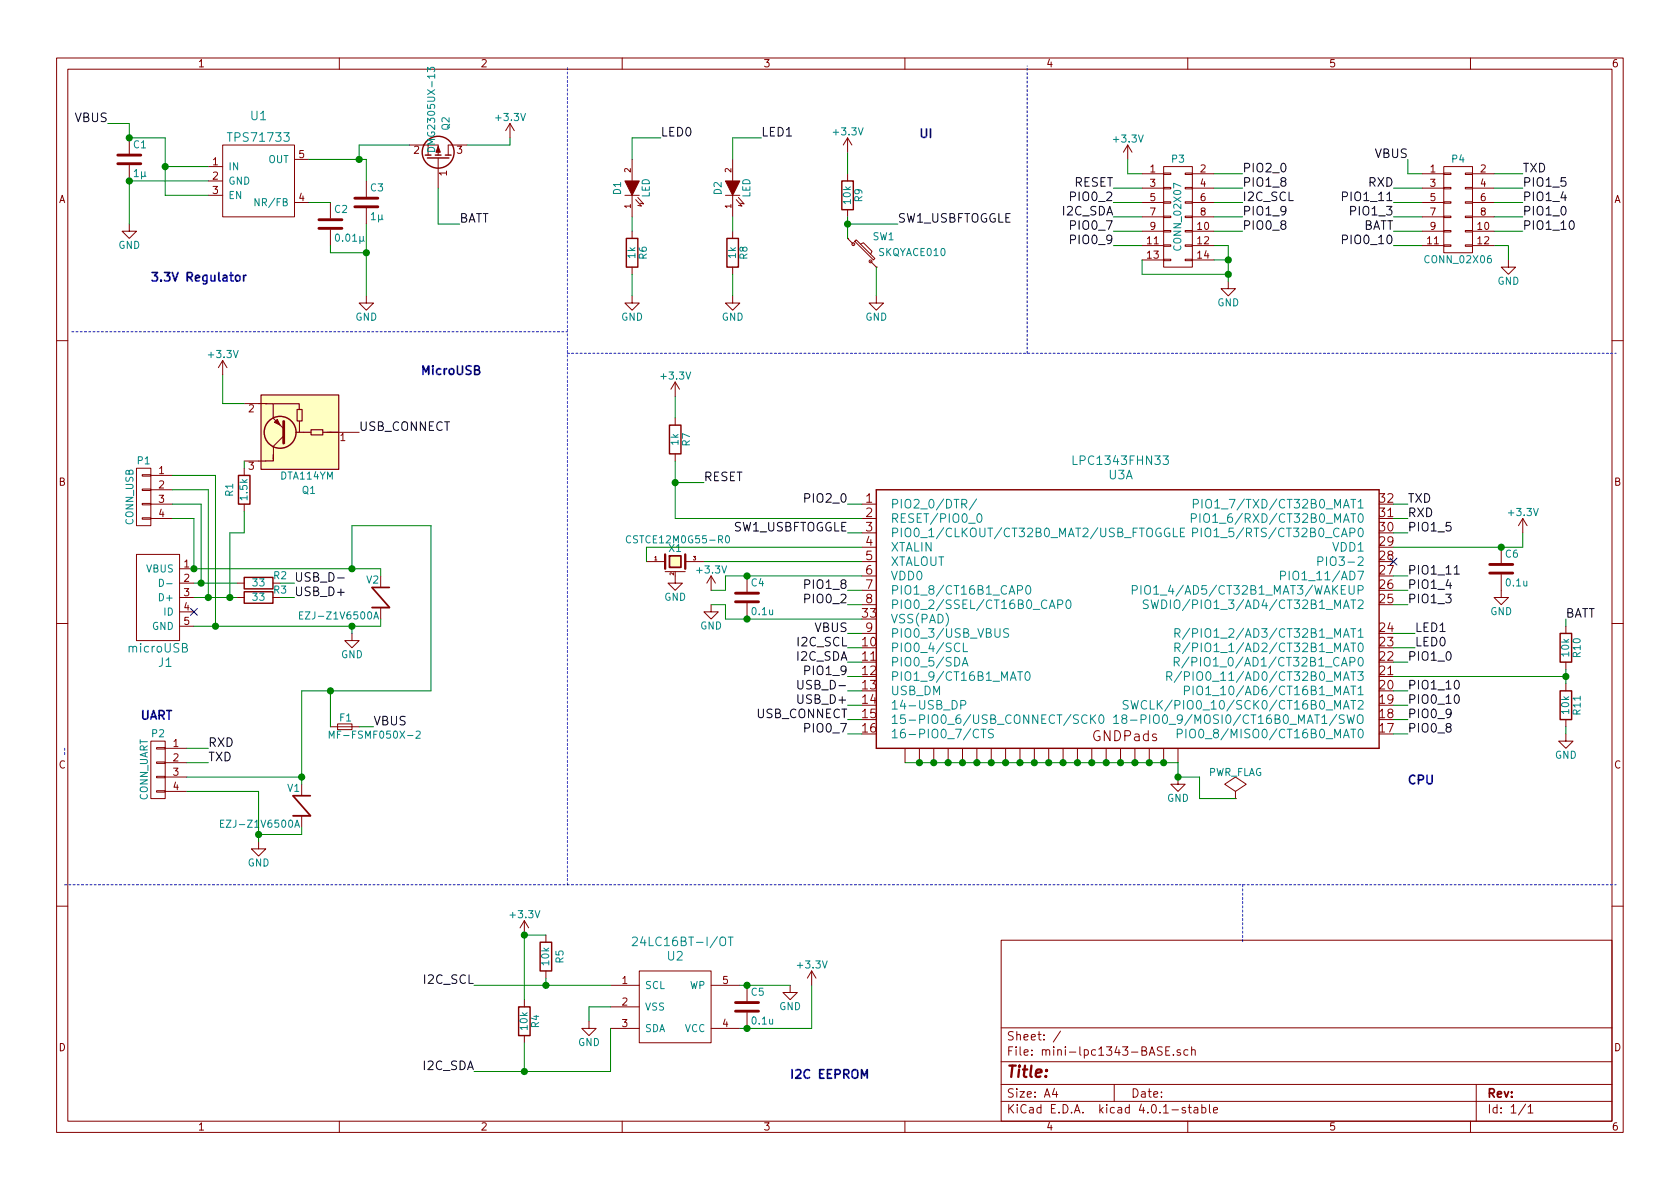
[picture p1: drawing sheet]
<svg xmlns="http://www.w3.org/2000/svg" width="297mm" height="210mm" viewBox="0 0 297 210" stroke-linecap="round" stroke-linejoin="round" font-family="sans-serif">
<g fill="none" stroke="#840000" stroke-width=".18">
<path d="M10 10.3h277v189.9h-277zM12 12.2h273v186.1h-273zM60 10.3v1.9M110 10.3v1.9M160 10.3v1.9M210 10.3v1.9M260 10.3v1.9M22.9 39.6v1.3h1.2l-1.2 1.3-1.3-1.3h1.3M22.9 24.4v2.8M22.9 29.2v2.8M36.8 29.5h2.6M36.8 32h2.6"/>
<path d="M36.8 34.5h2.6M39.4 25.6h12.7v12.7h-12.7zM52.1 35.8h2.5M52.1 28.2h2.5M58.4 35.8v2.8M64.8 32v2.8M64.8 36.8v2.8M72.4 25.6h3.3v1.8M77.5 25.6v1.8M77.5 27.9v5.4M82.5 25.6h-3.3v1.8M90.2 21.8l-.8 1.3"/>
<path d="M90.2 21.8v2.6M90.2 21.8l.7 1.3M110.5 34.5h2.5M111.8 28.2v3.8M111.8 34.5v3.8M112.4 35.3l1 1.1-.6-.1M112.8 34.9l1 1.2-.6-.2M128.3 34.5h2.5M129.5 28.2v3.8M129.5 34.5v3.8M130.2 35.3l1 1.1-.6-.1M130.6 34.9l1 1.2-.7-.2"/>
<path d="M149.9 24.4v2.5M149.9 30.7v1.3M149.9 37.1v1.2M149.9 24.4l-.8 1.2M149.9 24.4l.7 1.2M199.4 25.6l-.8 1.3M199.4 25.6v2.6M199.4 25.6l.8 1.3M201.9 35.8h3.8M201.9 30.7h3.8M201.9 33.3h3.8M201.9 38.3h3.8"/>
<path d="M205.7 38.2h1.3v.3h-1.3zM205.7 35.7h1.3v.2h-1.3zM205.7 33.1h1.3v.3h-1.3zM205.7 30.6h1.3v.3h-1.3zM205.7 29.5h5.1v17.7h-5.1zM209.5 38.2h1.3v.3h-1.3zM209.5 35.7h1.3v.2h-1.3zM209.5 33.1h1.3v.3h-1.3zM209.5 30.6h1.3v.3h-1.3zM210.8 35.8h3.8M210.8 30.7h3.8M210.8 33.3h3.8"/>
<path d="M210.8 38.3h3.8M251.5 35.8h3.8M251.5 30.7h3.8M251.5 33.3h3.8M251.5 38.3h3.8M255.3 38.2h1.2v.3h-1.2zM255.3 35.7h1.2v.2h-1.2zM255.3 33.1h1.2v.3h-1.2zM255.3 30.6h1.2v.3h-1.2zM255.3 29.5h5v15.2h-5zM259.1 38.2h1.2v.3h-1.2zM259.1 35.7h1.2v.2h-1.2z"/>
<path d="M259.1 33.1h1.2v.3h-1.2zM259.1 30.6h1.2v.3h-1.2zM260.3 35.8h3.9M260.3 30.7h3.9M260.3 33.3h3.9M260.3 38.3h3.9M58.4 40.6v2.8M64.8 52.3v1.3h1.2l-1.2 1.3-1.3-1.3h1.3M111.8 52.3v1.3h1.2l-1.2 1.3-1.3-1.3h1.3M111.8 40.9v1.3M111.8 47.2v1.3M129.5 52.3v1.3h1.3l-1.3 1.3-1.2-1.3h1.2"/>
<path d="M129.5 40.9v1.3M129.5 47.2v1.3M149.9 42.2l1 1M149.9 42.2h.1M151.4 42.4l3.3 3.3-.3 .3-3.3-3.3zM152.1 43.2l.6-.3 1.5 1.5-.3 .6M153.9 46.2l1 1M154.9 47.2h.1M154.9 52.3v1.3h1.3l-1.3 1.3-1.2-1.3h1.2M201.9 40.9h3.8M201.9 43.4h3.8M201.9 46h3.8"/>
<path d="M205.7 45.8h1.3v.3h-1.3zM205.7 43.3h1.3v.3h-1.3zM205.7 40.8h1.3v.2h-1.3zM209.5 45.8h1.3v.3h-1.3zM209.5 43.3h1.3v.3h-1.3zM209.5 40.8h1.3v.2h-1.3zM210.8 40.9h3.8M210.8 43.4h3.8M210.8 46h3.8M217.2 49.8v1.2h-1.3l1.3 1.3 1.2-1.3h-1.2M251.5 40.9h3.8M251.5 43.4h3.8"/>
<path d="M255.3 43.3h1.2v.3h-1.2zM255.3 40.8h1.2v.2h-1.2zM259.1 43.3h1.2v.3h-1.2zM259.1 40.8h1.2v.2h-1.2zM260.3 40.9h3.9M260.3 43.4h3.9M266.7 46v1.2h1.3l-1.3 1.3-1.3-1.3h1.3M10 60.2h2M39.4 63.7l-.8 1.3M39.4 63.7v2.6M39.4 63.7l.7 1.3M43.2 71.4h2.5"/>
<path d="M48.3 73.9l1.9 1.9M50.2 77.1l-1.9 1.9M57.8 76.4h5.7M119.4 67.6v2.5M119.4 73.9v1.3M119.4 67.6l-.8 1.2M119.4 67.6l.7 1.2M285 60.2h2M24.1 98h7.6v15.3h-7.6zM24.1 82.8h2.6v10.2h-2.6zM25.1 91.6h1.6v.2h-1.6zM25.1 89h1.6v.3h-1.6z"/>
<path d="M25.1 86.5h1.6v.2h-1.6zM25.1 83.9h1.6v.3h-1.6zM26.7 89.1h3.8M26.7 91.7h3.8M26.7 84.1h3.8M26.7 86.6h3.8M43.2 82.8v1.3M43.2 89.1v1.3M43.2 81.5h2.5M114.3 99.3h3.3M119.4 80.3v1.2M121.2 99.3h3.3"/>
<path d="M152.4 89.1h2.5M152.4 91.7h2.5M152.4 94.2h2.5M152.4 96.8h2.5M152.4 99.3h2.5M265.4 96.8v2.8M269.2 91.7l-.7 1.3M269.2 91.7v2.5M269.2 91.7l.8 1.3M10 110.3h2M31.7 105.7h2.6M31.7 103.1h2.6"/>
<path d="M31.7 100.6h2.6M31.7 108.2h2.6M31.7 110.7h2.6M41.9 105.7h1.3M41.9 103.1h1.3M48.3 105.7h1.2M62.2 112v1.3h-1.2l1.2 1.2 1.3-1.2h-1.3M67.3 107.4v2.1M117.6 101.1h3.6M119.4 101.8v1.3h1.2l-1.2 1.3-1.3-1.3h1.3M125.7 106.9v1.3h1.3l-1.3 1.3-1.2-1.3h1.2M125.7 101.8l-.7 1.3"/>
<path d="M125.7 101.8v2.6M125.7 101.8l.8 1.3M132.1 101.8v2.8M132.1 106.7v2.8M152.4 101.8h2.5M152.4 104.4h2.5M152.4 106.9h2.5M152.4 112h2.5M265.4 101.6v4.1h1.3l-1.3 1.2-1.2-1.2h1.2M276.9 110.7v1.3M276.9 117.1v1.3M285 110.3h2"/>
<path d="M26.7 131.1h2.5v10.1h-2.5zM27.7 139.8h1.5v.3h-1.5zM27.7 137.3h1.5v.2h-1.5zM27.7 134.7h1.5v.3h-1.5zM27.7 132.2h1.5v.3h-1.5zM29.2 132.3h3.8M29.2 134.9h3.8M29.2 137.4h3.8M29.2 139.9h3.8M53.3 138.7v1.9M58.4 128.5h5.1M59.7 128h2.5v1h-2.5z"/>
<path d="M160 132.3v2.6M162.6 132.3v2.6M165.1 132.3v2.6M167.6 132.3v2.6M170.2 132.3v2.6M172.7 132.3v2.6M175.3 132.3v2.6M177.8 132.3v2.6M180.3 132.3v2.6M182.9 132.3v2.6M185.4 132.3v2.6M188 132.3v2.6"/>
<path d="M190.5 132.3v2.6M193 132.3v2.6M195.6 132.3v2.6M198.1 132.3v2.6M200.7 132.3v2.6M203.2 132.3v2.6M205.7 132.3v2.6M208.3 137.4v1.3h1.2l-1.2 1.2-1.3-1.2h1.3M208.3 132.3v2.6M218.4 139.9l1.9-1.2-1.9-1.3-1.9 1.3 1.9 1.2v1.3M276.9 129.8v1.3h1.2l-1.2 1.2-1.3-1.2h1.3M276.9 120.9v1.3"/>
<path d="M276.9 127.2v1.3M45.7 148.8v1.3h-1.3l1.3 1.3 1.3-1.3h-1.3M53.3 144.3v2M218.4 141.2h.1M10 160.2h2M92.7 162.8v2.5M92.7 176.8v1.2M92.7 162.8l-.8 1.3M92.7 162.8l.8 1.3M96.5 165.3v1.3M96.5 171.7v1.3M107.9 174.2h5.1"/>
<path d="M107.9 178h5.1M113 171.7h12.7v12.7h-12.7zM125.7 174.2h5.1M132.1 174.2v2.8M132.1 179.1v2.8M139.7 174.2v1.3h1.3l-1.3 1.3-1.3-1.3h1.3M143.5 171.7l-.8 1.3M143.5 171.7v2.5M143.5 171.7l.8 1.3M177 166.3h108v32h-108zM285 160.2h2M60 198.3v1.9"/>
<path d="M92.7 183.1v1.3M104.1 180.6v1.3h1.3l-1.3 1.2-1.2-1.2h1.2M107.9 181.9h5.1M110 198.3v1.9M125.7 181.9h5.1M160 198.3v1.9M177 194.8h108M177 191.8h108M177 187.8h108M177 181.8h108M186.4 192.5l-.3 1h.9M186.8 193v1"/>
<path d="M187.5 182.3l-1.3 2M197 191.8v3M205.5 185.2l-.6-.1-.3 .3 .1 .3 .7 .3v.5a.62 .62 0 0 1-.8 0M206.1 185.8h.5M206.8 185.1h-.7v1.5h.7M207.5 186.5v.1M208.7 185.7a.37 .37 0 0 0-.6 .1l.1 .2 .5 .2 .1 .1-.3 .3-.4-.1M209.6 195.9a.37 .37 0 0 0-.6 .1l.1 .3 .5 .1 .1 .1-.3 .3-.4-.1M210 198.3v1.9M210 185.7l-.4-.1-.3 .3 .1 .6 .2 .1 .4-.1M210.1 195.8h.5M210.3 195.3v1.3l.3 .2"/>
<path d="M210.7 185.7l.2-.1 .4 .1v.9M210.7 185.1v1.5M211.2 195.9h.5l.1 .9M211.8 196.2l-.5 .1-.2 .2 .2 .3 .5-.1M212.5 195.9l.4-.1 .3 .3-.1 .6h-.6M212.5 195.3v1.5M213.8 195.3v1.3l.2 .2M214.6 196.3l.7-.1-.1-.3-.4-.1-.2 .2v.7h.6M260 198.3v1.9M261 191.8v6.5M269.7 195.2l-1.2 2M270.2 195.8l.4-.5v1.5"/>
<path d="M270.2 196.8h.8"/>
<circle cx="150.9" cy="43.2" r=".25"/>
<circle cx="153.9" cy="46.2" r=".25"/>
</g>
<g fill="none" stroke="#008484" stroke-width=".18">
<path d="M75.6 12.7v-.8l.5 .4 .1-.3h.5l.2 .1-.2 .6M23.7 30.3l.4-.3v1.2M23.7 31.2h.8M25.6 31l.2 .2M25.6 30.4v.8h-.4l-.2-.2M45.8 35.1v1.3l-.7-1.3v1.3M65.7 37.9l.3-.3v1.3M65.7 38.9h.7M67.5 38.7l.2 .2M67.5 38v.8l-.4 .1-.2-.2M75.8 26.2a.67 .67 0 0 1 .7-.1 .67 .67 0 0 1 .4 .7h-1.3zM59.4 41.5l.2-.1a.67 .67 0 0 1 .4 .6 .67 .67 0 0 1-.4 .7l-.2-.2-.1-.3z"/>
<path d="M64.2 42.5l.2 .2M64.2 41.8v.8l-.4 .1-.2-.2M111.5 94.8a.5 .5 0 0 0-.6 0 .5 .5 0 0 0-.2 .6l.1 .4a.41 .41 0 0 0 .7 .1M128.4 94.8l.1-.1a.67 .67 0 0 1 .5 .7 .67 .67 0 0 1-.5 .6l-.1-.1-.1-.4zM172.7 88.2l-1.3 2M172.9 91l.2-.1a.81 .81 0 0 1 .5 .7 .81 .81 0 0 1-.5 .8l-.2-.2-.2-.4zM205.6 80.6h1l-.5 .6 .3 .1 .2 .2-.1 .5-.2 .1h-.5l-.2-.1M206.8 93.5a.71 .71 0 0 0-.9 .7 .71 .71 0 0 0 .9 .6v-.5h-.3M207.5 93.4v1.5h.7M208.7 94.1h.5M209.4 93.4h-.7v1.5h.7M210.6 91.7l.8-.1 .1-.2v-.4l-.3-.1h-.6v1.5"/>
<path d="M210.9 94.2l.7-.1 .2-.2-.1-.4-.2-.1h-.6v1.5M211 89.1l.7-.1 .2-.2-.1-.3-.2-.2h-.6v1.5M212.2 90.9v1.5M212.4 93.4v1.5M212.5 88.3v1.5M212.9 91.1a.5 .5 0 0 1 .6-.3 .5 .5 0 0 1 .3 .6v.8a.53 .53 0 0 1-.6 .2 .53 .53 0 0 1-.4-.5zM213.3 88.5a.5 .5 0 0 1 .5-.2 .5 .5 0 0 1 .4 .5l-.1 .8a.53 .53 0 0 1-.5 .2 .53 .53 0 0 1-.4-.5zM213.3 93.5a.5 .5 0 0 1 .5-.1 .5 .5 0 0 1 .3 .5l-.1 .8a.53 .53 0 0 1-.6 .2 .53 .53 0 0 1-.3-.5v-.5zM233 99.3l.8-.1 .1-.2-.1-.4-.2-.1h-.6v1.5M28.2 102.4a.64 .64 0 0 1 .7 .7 .64 .64 0 0 1-.7 .6zM29.5 103.2h.9M32.3 114.5l.6-.1 .2-.2-.1-.3-.2-.1h-.5v1.5h.5l.3-.1v-.4l-.3-.3"/>
<path d="M53 108.8h.4M53.6 108.2h-.6v1.3h.6M66.1 109.5l.4-1.3 .4 1.3M66.2 109.1h.6M170.1 117.8l.5-1.5 .5 1.5M170.3 117.3h.7M170.3 113.7v1.5h.8M178.3 111.2a.62 .62 0 0 0-.8 .1v.5l.8 .3v.4a.62 .62 0 0 1-.9 .1M179.9 104.4l.7-.1 .2-.2-.1-.4-.2-.1h-.6v1.5M179.9 118.8h.9M181.5 118.9l.1-.1a.81 .81 0 0 1 .5 .8 .81 .81 0 0 1-.5 .7 .98 .98 0 0 1-.1-1.4zM181.5 103.7l.2-.1a.81 .81 0 0 1 .6 .7 .81 .81 0 0 1-.6 .8l-.2-.2-.1-.4z"/>
<path d="M185.5 107.6l.5-1.5 .5 1.5M187 106.9l.8-.1 .1-.2-.1-.4-.2-.1h-.6v1.5M188.6 106.2l.2-.1a.81 .81 0 0 1 .6 .8 .81 .81 0 0 1-.6 .7l-.2-.1-.1-.5zM200.2 104.4l.7-.1 .2-.2-.1-.4-.2-.1h-.6v1.5M201.7 103.6v1.5M202.5 103.8a.5 .5 0 0 1 .5-.3 .5 .5 0 0 1 .4 .6v.8a.53 .53 0 0 1-.6 .2 .53 .53 0 0 1-.4-.5zM203 106.2a.62 .62 0 0 0-.8 0v.5l.7 .3v.5a.62 .62 0 0 1-.8 0M203.5 106.1l.4 1.5 .3-1.1 .3 1.1 .3-1.5M206.3 119.6l.7-.1 .2-.2-.1-.4-.2-.1h-.6v1.5M206.7 119.6l.5 .7M207.6 117.1l.8-.1 .1-.2-.1-.4-.2-.1h-.6v1.5M207.7 114.5l.8-.1 .1-.2v-.3l-.3-.2h-.6v1.5"/>
<path d="M207.7 112l.8-.1 .1-.2v-.4l-.3-.1h-.6v1.5M208 117.1l.5 .7M208.1 114.5l.5 .7M208.1 112l.5 .7M208.9 118.7l-1.3 2M209.4 119.6l.8-.1 .1-.2-.1-.4-.2-.1h-.6v1.5M210.2 116.2l-1.3 1.9M210.4 113.6l-1.3 2M210.4 111.1l-1.3 1.9M210.7 117.1l.8-.1 .1-.2v-.4l-.3-.1h-.6v1.5M210.9 114.5l.7-.1 .2-.2-.1-.3-.2-.2h-.6v1.5M210.9 112l.7-.1 .2-.2-.1-.4-.2-.1h-.6v1.5"/>
<path d="M226.4 101.8l.8-.1 .1-.2-.1-.3-.2-.2h-.6v1.5M58.2 130.6v-1.3l.4 .9 .5-.9v1.3M73.6 129.4l.5-.1 .1 .1 .1 .2-.8 1h.8M169.9 124.7l.7-.1 .2-.2-.1-.4-.2-.1h-.6v1.5M173.9 129v1.5M175.6 129a.62 .62 0 0 0-.8 .1v.4l.8 .4v.4a.62 .62 0 0 1-.8 .1M192.2 126.6a.62 .62 0 0 0-.8-.1 .62 .62 0 0 0-.2 .8 .58 .58 0 0 0 .3 .6 .58 .58 0 0 0 .7-.1M192.8 126.4v1.5M193.1 127.1l.6 .8M193.7 126.4l-.9 .9M194.4 126.6l.3-.2a.81 .81 0 0 1 .5 .8 .81 .81 0 0 1-.5 .7l-.3-.1-.1-.5zM196.9 126.8l.5-.4v1.5"/>
<path d="M196.9 127.9h.9M198.7 127.1l-.4-.3 .1-.2a.48 .48 0 0 1 .8 0v.2l-.1 .2-.7 .2v.6a.48 .48 0 0 0 .8-.1v-.4l-.3-.2M199.5 123.9a.62 .62 0 0 0-.8 .1v.5l.7 .3v.4a.62 .62 0 0 1-.8 .1M199.9 127.3h1.1M200 123.9l.3 1.5 .3-1.1 .3 1.1 .4-1.5M201.8 127.2l.7-.1 .1-.2v-.3l-.3-.2h-.5v1.5M202.7 124a.62 .62 0 0 0-.7 0 .62 .62 0 0 0-.2 .7 .58 .58 0 0 0 .3 .6 .58 .58 0 0 0 .6-.1M208.2 129.8l.7-.1 .1-.2v-.4l-.3-.1h-.5v1.5M209.4 122.1h.8l.1-.3-.1-.3-.2-.2h-.6v1.6M209.7 129v1.5M210.4 129.2a.5 .5 0 0 1 .6-.3 .5 .5 0 0 1 .4 .6l-.1 .8a.53 .53 0 0 1-.6 .2 .53 .53 0 0 1-.4-.5zM210.9 121.3v1.6"/>
<path d="M211.8 121.4a.5 .5 0 0 1 .6 0 .5 .5 0 0 1 .2 .4v.9a.53 .53 0 0 1-.6 .2 .53 .53 0 0 1-.4-.6v-.5zM39 145.6h.4M39.6 145h-.6v1.3h.6M52.1 146.3l.4-1.3 .5 1.3M52.2 145.9h.6M111.8 165.9l.2-.2h.4l.2 .2 .1 .2-.1 .3-.8 .8h.9M128.8 165.7h.8M129.2 165.7v1.5"/>
</g>
<g fill="none" stroke="#840000" stroke-width=".51">
<path d="M20.8 29h4.1M20.8 27.4h4.1M56.4 38.9h4.1M62.7 36.6h4.1M62.7 35h4.1M56.4 40.4h4.1M50.2 74.5v3.9M263.4 99.8h4.1M130 106.4h4.1M130 104.9h4.1M263.4 101.3h4.1M130 178.8h4.1"/>
<path d="M130 177.3h4.1"/>
</g>
<g fill="none" stroke="#840000" stroke-width=".25">
<path d="M75.2 27.4h1M75.6 27.9h3.8M77 27.4h1M78.7 27.4h1.1M148.8 32h2.1v5.1h-2.1zM110.7 42.2h2.1v5h-2.1zM128.5 42.2h2.1v5h-2.1zM118.4 75.2h2v5.1h-2zM42.2 84.1h2v5h-2zM154.9 86.6h88.9v45.7h-88.9zM43.2 104.6h5.1v2.1h-5.1zM43.2 102.1h5.1v2h-5.1z"/>
<path d="M275.8 112h2.1v5.1h-2.1zM275.8 122.2h2.1v5h-2.1zM91.7 178h2v5.1h-2zM95.5 166.6h2v5.1h-2z"/>
<circle cx="77.5" cy="26.9" r="2.82"/>
<circle cx="49.5" cy="76.4" r="2.82"/>
</g>
<g fill="#840000" stroke="#840000" stroke-width=".18">
<path d="M110.5 32h2.5l-1.2 2.5z"/>
<path d="M49 74.2l.5 1-1-.5z"/>
<path d="M128.3 32h2.5l-1.3 2.5z"/>
<path d="M77.5 25.9l.4 1h-.8z"/>
</g>
<g fill="#ffffc2" stroke="#ffffc2" stroke-width=".18">
<path d="M118.4 98.3h2v2h-2z"/>
<path d="M46.2 69.8h13.7v13.2h-13.7z"/>
</g>
<path d="M118.4 98.3h2v2h-2zM65.8 103.9l3.1 3.5M65.8 103.9h3M51.8 140.7l3.1 3.5M51.8 140.7h3.1" fill="none" stroke="#840000" stroke-width=".3"/>
<path d="M117.6 98v2.6M121.2 98v2.6" fill="none" stroke="#840000" stroke-width=".41"/>
<path d="M237.4 34.8l.7-.1 .2-.2-.1-.4-.3-.1h-.5v1.5M277.6 39.2l.2-.2a.81 .81 0 0 1 .6 .8 .81 .81 0 0 1-.6 .8l-.2-.2-.2-.4zM237.4 42.4l.7-.1 .2-.2-.1-.4-.3-.1h-.5v1.5M59.7 102.2h1.2M257.1 101.5h.9M141.1 120.3v1.4a.48 .48 0 0 0 .9-.1v-1.3M257.3 120.5l.2-.2a.81 .81 0 0 1 .5 .8 .81 .81 0 0 1-.5 .7l-.2-.1-.2-.4zM257.4 122.9h.1a.81 .81 0 0 1 .5 .7 .81 .81 0 0 1-.5 .8 .98 .98 0 0 1-.1-1.5z" fill="none" stroke="#000" stroke-width=".18"/>
<path d="M41.7 48.8l.2-.1 .5 .1v.6l-.1 .2-.4 .1-.2-.2zM43.1 48.7v1M43.5 48.7l-.3 .1-.1 .2" fill="none" stroke="#0000c2" stroke-width=".3"/>
<g fill="none" stroke="#840000" stroke-width=".2">
<path d="M45.7 71.4h1.3M46.2 69.8h13.7v13.2h-13.7zM47 71.4h.1M47 71.4h1.3v.6M48.3 72.1v1.7M48.3 79v2.2v-.8M48.4 71.4h4.5v.9M52.3 76.4h2.7M52.5 72.4h.9v2h-.9zM52.9 74.5v1.8M55 76h2.1v.9h-2.1zM57.1 76.4h2.7"/>
<path d="M45.7 81.5h1.3M48.3 80.9v.6h-1.3"/>
</g>
<path d="M65.8 107.4h3M51.8 144.3h3.1" fill="none" stroke="#840000" stroke-width=".33"/>
<path d="M245.8 98.7l1.2 1.2M247 98.7l-1.2 1.2M33.7 107.6l1.2 1.2M34.9 107.6l-1.2 1.2" fill="none" stroke="#000084" stroke-width=".18"/>
<g fill="none" stroke="#008400" stroke-width=".18">
<path d="M19 21.8h3.9v2.6h6.3v10.1h7.6M29.2 29.5h7.6M36.8 32h-13.9v7.6M54.6 28.2h10.2v3.8M54.6 35.8h3.8M64.8 39.6v12.7M72.4 25.6h-8.9v2.6M77.5 33.3v6.3h3.8M90.2 24.4v1.2h-7.7M111.8 38.3v2.6M116.8 24.4h-5v3.8M129.5 38.3v2.6"/>
<path d="M134.6 24.4h-5.1v3.8M149.9 26.9v3.8M149.9 38.3v3.9M149.9 39.6h8.8M196.8 35.8h5.1M196.8 33.3h5.1M196.8 38.3h5.1M199.4 28.2v2.5h2.5M214.6 35.8h5.1M214.6 30.7h5.1M214.6 33.3h5.1M214.6 38.3h5.1"/>
<path d="M246.4 35.8h5.1M246.4 33.3h5.1M246.4 38.3h5.1M248.9 28.2v2.5h2.6M264.2 35.8h5M264.2 30.7h5M264.2 33.3h5M264.2 38.3h5M58.4 43.4v1.3h6.4M111.8 48.5v3.8M129.5 48.5v3.8M154.9 47.2v5.1"/>
<path d="M196.8 43.4h5.1M196.8 40.9h5.1M201.9 46v2.5h15.3M214.6 43.4h2.6v6.4M214.6 40.9h5.1M214.6 46h2.6M246.4 43.4h5.1M246.4 40.9h5.1M264.2 43.4h2.5v2.6M264.2 40.9h5M39.4 66.3v5.1h3.8M119.4 70.1v3.8"/>
<path d="M30.5 91.7h3.8v8.9h33v1.2M30.5 89.1h5.1v14M30.5 86.6h6.3v19.1M30.5 84.1h7.6v26.6M43.2 81.5v1.3M43.2 90.4v3.8h-2.6v11.5M119.4 81.5v10.2h33M119.4 85.3h5.1M124.5 99.3h27.9M149.9 89.1h2.5M149.9 94.2h2.5M152.4 96.8h-38.1v2.5"/>
<path d="M246.4 91.7h2.5M246.4 89.1h2.5M246.4 94.2h2.5M269.2 94.2v2.6h-22.8M34.3 103.1h7.6M34.3 105.7h7.6M49.5 103.1h2.6M49.5 105.7h2.6M62.2 100.6v-7.6h14v29.2h-22.9v16.5M62.2 110.7v1.3M67.3 109.5v1.2h-33M125.7 106.9h2.6v2.6h24.1"/>
<path d="M149.9 104.4h2.5M149.9 112h2.5M149.9 114.5h2.5M149.9 106.9h2.5M149.9 117.1h2.5M149.9 119.6h2.5M152.4 101.8h-24.1v2.6h-2.6M246.4 104.4h2.5M246.4 112h3.8M246.4 114.5h3.8M246.4 106.9h2.5M246.4 101.8h2.5"/>
<path d="M246.4 117.1h2.5M246.4 119.6h30.5M276.9 109.5v1.2M276.9 118.4v2.5M33 134.9h3.8M33 139.9h12.7v8.9M33 132.3h3.8M33 137.4h20.3M58.4 122.2v6.3M63.5 128.5h2.5M149.9 122.2h2.5M149.9 124.7h2.5"/>
<path d="M149.9 127.2h2.5M149.9 129.8h2.5M160 134.9h48.3v2.5h3.8v3.8h6.3M246.4 122.2h2.5M246.4 124.7h2.5M246.4 127.2h2.5M246.4 129.8h2.5M276.9 128.5v1.3M53.3 146.3v1.3h-7.6M83.8 174.2h24.1M96.5 165.3h-3.8v11.5M96.5 173v1.2"/>
<path d="M107.9 178h-3.8v2.6M130.8 174.2h8.9M143.5 174.2v7.7h-12.7M92.7 184.4v5.1M107.9 181.9v7.6h-24.1"/>
</g>
<g fill="#008400" stroke="#008400" stroke-width=".25">
<circle cx="64.8" cy="44.7" r=".51"/>
<circle cx="149.9" cy="39.6" r=".51"/>
<circle cx="205.7" cy="134.9" r=".51"/>
<circle cx="203.2" cy="134.9" r=".51"/>
<circle cx="200.7" cy="134.9" r=".51"/>
<circle cx="198.1" cy="134.9" r=".51"/>
<circle cx="195.6" cy="134.9" r=".51"/>
<circle cx="193" cy="134.9" r=".51"/>
<circle cx="190.5" cy="134.9" r=".51"/>
<circle cx="188" cy="134.9" r=".51"/>
<circle cx="185.4" cy="134.9" r=".51"/>
<circle cx="182.9" cy="134.9" r=".51"/>
<circle cx="180.3" cy="134.9" r=".51"/>
<circle cx="177.8" cy="134.9" r=".51"/>
<circle cx="175.3" cy="134.9" r=".51"/>
<circle cx="172.7" cy="134.9" r=".51"/>
<circle cx="170.2" cy="134.9" r=".51"/>
<circle cx="167.6" cy="134.9" r=".51"/>
<circle cx="165.1" cy="134.9" r=".51"/>
<circle cx="162.6" cy="134.9" r=".51"/>
<circle cx="22.9" cy="32" r=".51"/>
<circle cx="29.2" cy="29.5" r=".51"/>
<circle cx="22.9" cy="24.4" r=".51"/>
<circle cx="62.2" cy="110.7" r=".51"/>
<circle cx="62.2" cy="100.6" r=".51"/>
<circle cx="45.7" cy="147.6" r=".51"/>
<circle cx="53.3" cy="137.4" r=".51"/>
<circle cx="208.3" cy="137.4" r=".51"/>
<circle cx="58.4" cy="122.2" r=".51"/>
<circle cx="34.3" cy="100.6" r=".51"/>
<circle cx="35.6" cy="103.1" r=".51"/>
<circle cx="36.8" cy="105.7" r=".51"/>
<circle cx="38.1" cy="110.7" r=".51"/>
<circle cx="92.7" cy="189.5" r=".51"/>
<circle cx="92.7" cy="165.3" r=".51"/>
<circle cx="96.5" cy="174.2" r=".51"/>
<circle cx="265.4" cy="96.8" r=".51"/>
<circle cx="132.1" cy="101.8" r=".51"/>
<circle cx="132.1" cy="109.5" r=".51"/>
<circle cx="132.1" cy="174.2" r=".51"/>
<circle cx="132.1" cy="181.9" r=".51"/>
<circle cx="40.6" cy="105.7" r=".51"/>
<circle cx="119.4" cy="85.3" r=".51"/>
<circle cx="276.9" cy="119.6" r=".51"/>
<circle cx="63.5" cy="28.2" r=".51"/>
<circle cx="217.2" cy="46" r=".51"/>
<circle cx="217.2" cy="48.5" r=".51"/>
</g>
<path d="M12.7 58.7h87.6M100.3 62.5h185.4M181.6 62.5v-50.8M11.4 132.3v1.3M11.4 156.5h274.3M100.3 156.5v-144.8M219.7 156.5v10.1" fill="none" stroke="#0000c2" stroke-width=".18" stroke-dasharray=".3 .4"/>
<text font-size="2.8" fill="#840000" x="178" y="190.5">Title:</text>
<text font-size="2.5" fill="#840000" x="193.2" y="131.1">GNDPads</text>
<g font-size="2.1">
<text x="13.2" y="21.6">VBUS</text>
<text x="116.8" y="24.1">LED0</text>
<text x="134.6" y="24.1">LED1</text>
<text x="243" y="27.9">VBUS</text>
<text x="189.7" y="35.6">PIO0_2</text>
<text x="189.8" y="33">RESET</text>
<text x="219.7" y="30.5">PIO2_0</text>
<text x="219.7" y="33">PIO1_8</text>
<text x="219.7" y="35.6">I2C_SCL</text>
<text x="238" y="35.6">PIO1_11</text>
<text x="241.9" y="33">RXD</text>
<text x="269.2" y="30.5">TXD</text>
<text x="269.2" y="33">PIO1_5</text>
<text x="269.2" y="35.6">PIO1_4</text>
<text x="81.3" y="39.4">BATT</text>
<text x="158.7" y="39.4">SW1_USBFTOGGLE</text>
<text x="187.9" y="38.1">I2C_SDA</text>
<text x="189.7" y="40.6">PIO0_7</text>
<text x="219.7" y="38.1">PIO1_9</text>
<text x="219.7" y="40.6">PIO0_8</text>
<text x="239.2" y="38.1">PIO1_3</text>
<text x="240.7" y="40.6">BATT</text>
<text x="269.2" y="38.1">PIO1_0</text>
<text x="269.2" y="40.6">PIO1_10</text>
<text x="189.7" y="43.2">PIO0_9</text>
<text x="238" y="43.2">PIO0_10</text>
<text x="63.5" y="76.2">USB_CONNECT</text>
<text x="124.5" y="85.1">RESET</text>
<text x="142.7" y="88.9">PIO2_0</text>
<text x="248.9" y="88.9">TXD</text>
<text x="129.3" y="94">SW1_USBFTOGGLE</text>
<text x="248.9" y="91.4">RXD</text>
<text x="248.9" y="94">PIO1_5</text>
<text x="248.9" y="101.6">PIO1_11</text>
<text x="52.1" y="102.9">USB_D-</text>
<text x="52.1" y="105.4">USB_D+</text>
<text x="142.7" y="104.1">PIO1_8</text>
<text x="142.7" y="106.7">PIO0_2</text>
<text x="248.9" y="104.1">PIO1_4</text>
<text x="248.9" y="106.7">PIO1_3</text>
<text x="144" y="111.8">VBUS</text>
<text x="250.2" y="111.8">LED1</text>
<text x="276.9" y="109.2">BATT</text>
<text x="140.9" y="116.8">I2C_SDA</text>
<text x="141.1" y="114.3">I2C_SCL</text>
<text x="142.7" y="119.4">PIO1_9</text>
<text x="248.9" y="116.8">PIO1_0</text>
<text x="250.2" y="114.3">LED0</text>
<text x="141.4" y="124.5">USB_D+</text>
<text x="142" y="121.9">USB_D-</text>
<text x="248.9" y="121.9">PIO1_10</text>
<text x="248.9" y="124.5">PIO0_10</text>
<text x="66" y="128.3">VBUS</text>
<text x="133.7" y="127">USB_CONNECT</text>
<text x="142.7" y="129.5">PIO0_7</text>
<text x="248.9" y="127">PIO0_9</text>
<text x="248.9" y="129.5">PIO0_8</text>
<text x="36.8" y="132.1">RXD</text>
<text x="36.8" y="134.6">TXD</text>
<text x="75.1" y="174">I2C_SCL</text>
<text x="74.9" y="189.2">I2C_SDA</text>
</g>
<g font-size="2.1" fill="#008484">
<text x="44.4" y="21.3">U1</text>
<text x="40.7" y="25.1">TPS71733</text>
<text x="190.3" y="82.2">LPC1343FHN33</text>
<text x="157.5" y="89.9">PIO2_0/DTR/</text>
<text x="196" y="84.8">U3A</text>
<text x="213.8" y="89.9">PIO1_7/TXD/CT32B0_MAT1</text>
<text x="157.5" y="92.5">RESET/PIO0_0</text>
<text x="157.5" y="95">PIO0_1/CLKOUT/CT32B0_MAT2/USB_FTOGGLE</text>
<text x="213.6" y="92.5">PIO1_6/RXD/CT32B0_MAT0</text>
<text x="213.9" y="95">PIO1_5/RTS/CT32B0_CAP0</text>
<text x="157.5" y="97.5">XTALIN</text>
<text x="157.5" y="100.1">XTALOUT</text>
<text x="234.6" y="100.1">PIO3-2</text>
<text x="235.6" y="97.5">VDD1</text>
<text x="157.5" y="102.6">VDD0</text>
<text x="157.5" y="105.2">PIO1_8/CT16B1_CAP0</text>
<text x="157.5" y="107.7">PIO0_2/SSEL/CT16B0_CAP0</text>
<text x="203.8" y="105.2">PIO1_4/AD5/CT32B1_MAT3/WAKEUP</text>
<text x="206" y="107.7">SWDIO/PIO1_3/AD4/CT32B1_MAT2</text>
<text x="228.1" y="102.6">PIO1_11/AD7</text>
<text x="157.5" y="112.8">PIO0_3/USB_VBUS</text>
<text x="157.5" y="110.2">VSS(PAD)</text>
<text x="211.7" y="112.8">R/PIO1_2/AD3/CT32B1_MAT1</text>
<text x="22.8" y="115.4">microUSB</text>
<text x="28" y="117.9">J1</text>
<text x="157.5" y="115.3">PIO0_4/SCL</text>
<text x="157.5" y="117.9">PIO0_5/SDA</text>
<text x="211.7" y="115.3">R/PIO1_1/AD2/CT32B1_MAT0</text>
<text x="211.8" y="117.9">R/PIO1_0/AD1/CT32B1_CAP0</text>
<text x="157.5" y="120.4">PIO1_9/CT16B1_MAT0</text>
<text x="157.5" y="122.9">USB_DM</text>
<text x="157.5" y="125.5">14-USB_DP</text>
<text x="202.8" y="125.5">SWCLK/PIO0_10/SCK0/CT16B0_MAT2</text>
<text x="210.5" y="120.4">R/PIO0_11/AD0/CT32B0_MAT3</text>
<text x="212.6" y="122.9">PIO1_10/AD6/CT16B1_MAT1</text>
<text x="157.5" y="128">15-PIO0_6/USB_CONNECT/SCK0</text>
<text x="157.5" y="130.6">16-PIO0_7/CTS</text>
<text x="202.7" y="128">18-PIO0_9/MOSI0/CT16B0_MAT1/SWO</text>
<text x="211.5" y="130.6">PIO0_8/MISO0/CT16B0_MAT0</text>
<text x="113.1" y="167.3">24LC16BT-I/OT</text>
<text x="118" y="169.8">U2</text>
</g>
<g font-size="2.1" fill="#0000c2">
<text x="162.6" y="24.4">UI</text>
<text x="26.7" y="49.8">3.3V Regulator</text>
<text x="75" y="66.3">MicroUSB</text>
<text x="24.6" y="127.2">UART</text>
<text x="248.9" y="138.7">CPU</text>
<text x="139.7" y="190.7">I2C EEPROM</text>
</g>
<g font-size="2.1" fill="#840000">
<text x="153.1" y="88.9">1</text>
<text x="243.9" y="88.9">32</text>
<text x="153.1" y="91.4">2</text>
<text x="153.1" y="94">3</text>
<text x="243.9" y="94">30</text>
<text x="243.9" y="91.4">31</text>
<text x="153.1" y="96.5">4</text>
<text x="153.1" y="99.1">5</text>
<text x="153.1" y="101.6">6</text>
<text x="243.9" y="101.6">27</text>
<text x="243.9" y="99.1">28</text>
<text x="243.9" y="96.5">29</text>
<text x="153.1" y="104.1">7</text>
<text x="153.1" y="106.7">8</text>
<text x="243.9" y="106.7">25</text>
<text x="243.9" y="104.1">26</text>
<text x="152.5" y="109.2">33</text>
<text x="153.1" y="111.8">9</text>
<text x="243.9" y="111.8">24</text>
<text x="152.5" y="114.3">10</text>
<text x="152.5" y="116.8">11</text>
<text x="152.5" y="119.4">12</text>
<text x="243.9" y="119.4">21</text>
<text x="243.9" y="116.8">22</text>
<text x="243.9" y="114.3">23</text>
<text x="152.5" y="121.9">13</text>
<text x="152.5" y="124.5">14</text>
<text x="243.9" y="121.9">20</text>
<text x="243.9" y="124.5">19</text>
<text x="152.5" y="127">15</text>
<text x="152.5" y="129.5">16</text>
<text x="243.9" y="129.5">17</text>
<text x="243.9" y="127">18</text>
<text x="178" y="184">Sheet: /</text>
<text x="178" y="186.7">File: mini-lpc1343-BASE.sch</text>
<text x="178" y="196.9">KiCad E.D.A. kicad 4.0.1-stable</text>
<text x="178" y="194.1">Size: A4</text>
<text x="200" y="194.1">Date:</text>
<text x="263" y="194.1">Rev:</text>
<text x="263" y="196.9">Id: 1/1</text>
</g>
<g font-size="1.8" fill="#840000">
<text x="35" y="11.9">1</text>
<text x="85" y="11.9">2</text>
<text x="135" y="11.9">3</text>
<text x="185" y="11.9">4</text>
<text x="235" y="11.9">5</text>
<text x="285" y="11.9">6</text>
<text x="37.6" y="29.2">1</text>
<text x="52.9" y="27.9">5</text>
<text x="73.2" y="27.2">2</text>
<text x="80.8" y="27.2">3</text>
<text x="10.4" y="35.9">A</text>
<text x="37.6" y="31.7">2</text>
<text x="37.6" y="34.3">3</text>
<text x="52.9" y="35.6">4</text>
<text x="79" y="31.1" transform="rotate(-90 79 31.1)">1</text>
<text x="203.4" y="30.5">1</text>
<text x="203.4" y="33">3</text>
<text x="203.4" y="35.6">5</text>
<text x="212.2" y="30.5">2</text>
<text x="212.2" y="33">4</text>
<text x="212.2" y="35.6">6</text>
<text x="252.9" y="30.5">1</text>
<text x="252.9" y="33">3</text>
<text x="252.9" y="35.6">5</text>
<text x="261.8" y="30.5">2</text>
<text x="261.8" y="33">4</text>
<text x="261.8" y="35.6">6</text>
<text x="285.4" y="35.9">A</text>
<text x="203.4" y="38.1">7</text>
<text x="203.4" y="40.6">9</text>
<text x="211.8" y="40.6">10</text>
<text x="212.2" y="38.1">8</text>
<text x="252.9" y="38.1">7</text>
<text x="252.9" y="40.6">9</text>
<text x="261.3" y="40.6">10</text>
<text x="261.8" y="38.1">8</text>
<text x="202.9" y="43.2">11</text>
<text x="202.9" y="45.7">13</text>
<text x="211.8" y="43.2">12</text>
<text x="211.8" y="45.7">14</text>
<text x="252.4" y="43.2">11</text>
<text x="261.3" y="43.2">12</text>
<text x="44" y="72.9">2</text>
<text x="60.1" y="78">1</text>
<text x="28.1" y="83.8">1</text>
<text x="44" y="83.1">3</text>
<text x="10.4" y="85.9">B</text>
<text x="28.1" y="86.4">2</text>
<text x="28.1" y="88.9">3</text>
<text x="285.4" y="85.9">B</text>
<text x="28.1" y="91.4">4</text>
<text x="32.5" y="100.3">1</text>
<text x="32.5" y="102.9">2</text>
<text x="32.5" y="105.4">3</text>
<text x="32.5" y="107.9">4</text>
<text x="48.4" y="104.9">R3</text>
<text x="32.5" y="110.5">5</text>
<text x="10.4" y="135.9">C</text>
<text x="30.6" y="132.1">1</text>
<text x="30.6" y="134.6">2</text>
<text x="30.6" y="137.2">3</text>
<text x="285.4" y="135.9">C</text>
<text x="30.6" y="139.7">4</text>
<text x="110" y="174">1</text>
<text x="127.8" y="174">5</text>
<text x="110" y="177.8">2</text>
<text x="10.4" y="185.9">D</text>
<text x="110" y="181.6">3</text>
<text x="127.8" y="181.6">4</text>
<text x="285.4" y="185.9">D</text>
<text x="35" y="199.9">1</text>
<text x="85" y="199.9">2</text>
<text x="135" y="199.9">3</text>
<text x="185" y="199.9">4</text>
<text x="235" y="199.9">5</text>
<text x="285" y="199.9">6</text>
</g>
<g font-size="1.8" fill="#008484">
<text x="79.5" y="23" transform="rotate(-90 79.5 23)">Q2</text>
<text x="87.8" y="21.4">+3.3V</text>
<text x="147.5" y="23.9">+3.3V</text>
<text x="23.6" y="26.2">C1</text>
<text x="47.3" y="28.8">OUT</text>
<text x="76.9" y="25.9" transform="rotate(-90 76.9 25.9)">DMG2305UX-13</text>
<text x="197.1" y="25.2">+3.3V</text>
<text x="207.2" y="28.7">P3</text>
<text x="256.7" y="28.7">P4</text>
<text x="24.3" y="31.3">1</text>
<text x="40.4" y="30.1">IN</text>
<text x="40.4" y="32.6">GND</text>
<text x="40.4" y="35.2">EN</text>
<text x="65.5" y="33.8">C3</text>
<text x="109.8" y="34.4" transform="rotate(-90 109.8 34.4)">D1</text>
<text x="114.9" y="35" transform="rotate(-90 114.9 35)">LED</text>
<text x="127.6" y="34.4" transform="rotate(-90 127.6 34.4)">D2</text>
<text x="132.6" y="35" transform="rotate(-90 132.6 35)">LED</text>
<text x="152.5" y="35.7" transform="rotate(-90 152.5 35.7)">R9</text>
<text x="45.6" y="36.4">NR/FB</text>
<text x="59.2" y="37.6">C2</text>
<text x="66.2" y="38.9">1</text>
<text x="150.4" y="36" transform="rotate(-90 150.4 36)">10k</text>
<text x="20.9" y="44">GND</text>
<text x="60.1" y="42.7">0.01</text>
<text x="112.3" y="45.7" transform="rotate(-90 112.3 45.7)">1k</text>
<text x="114.4" y="45.8" transform="rotate(-90 114.4 45.8)">R6</text>
<text x="130.1" y="45.7" transform="rotate(-90 130.1 45.7)">1k</text>
<text x="132.1" y="45.8" transform="rotate(-90 132.1 45.8)">R8</text>
<text x="154.3" y="42.5">SW1</text>
<text x="155.4" y="45.3">SKQYACE010</text>
<text x="208.8" y="44" transform="rotate(-90 208.8 44)">CONN_02X07</text>
<text x="252.2" y="46.5">CONN_02X06</text>
<text x="264.7" y="50.3">GND</text>
<text x="62.8" y="56.7">GND</text>
<text x="109.8" y="56.7">GND</text>
<text x="127.6" y="56.7">GND</text>
<text x="153" y="56.7">GND</text>
<text x="215.2" y="54.1">GND</text>
<text x="37" y="63.3">+3.3V</text>
<text x="117" y="67.1">+3.3V</text>
<text x="24.3" y="82.1">P1</text>
<text x="119.9" y="78.7" transform="rotate(-90 119.9 78.7)">1k</text>
<text x="122" y="78.8" transform="rotate(-90 122 78.8)">R7</text>
<text x="41.2" y="87.7" transform="rotate(-90 41.2 87.7)">R1</text>
<text x="43.7" y="88.3" transform="rotate(-90 43.7 88.3)">1.5k</text>
<text x="49.7" y="84.8">DTA114YM</text>
<text x="53.4" y="87.3">Q1</text>
<text x="23.6" y="92.8" transform="rotate(-90 23.6 92.8)">CONN_USB</text>
<text x="266.9" y="91.2">+3.3V</text>
<text x="25.8" y="101.2">VBUS</text>
<text x="111.6" y="96.1">CSTCE12M0G55-R0</text>
<text x="118.3" y="97.6">X1</text>
<text x="123.4" y="101.4">+3.3V</text>
<text x="266.2" y="98.6">C6</text>
<text x="28.4" y="106.3">D+</text>
<text x="44.8" y="106.2">33</text>
<text x="44.8" y="103.7">33</text>
<text x="48.4" y="102.4">R2</text>
<text x="64.8" y="103.2">V2</text>
<text x="117.4" y="106.2">GND</text>
<text x="132.8" y="103.7">C4</text>
<text x="266.4" y="103.7">0.1u</text>
<text x="26.8" y="111.4">GND</text>
<text x="29" y="108.8">ID</text>
<text x="53.7" y="109.5">EZJ-Z1V6500A</text>
<text x="123.8" y="111.3">GND</text>
<text x="133" y="108.8">0.1u</text>
<text x="263.5" y="108.8">GND</text>
<text x="60.3" y="116.4">GND</text>
<text x="277.4" y="116" transform="rotate(-90 277.4 116)">10k</text>
<text x="279.5" y="116.2" transform="rotate(-90 279.5 116.2)">R10</text>
<text x="26.9" y="130.3">P2</text>
<text x="59.4" y="130.6">MF-FSMF050X-2</text>
<text x="60.1" y="127.6">F1</text>
<text x="277.4" y="126.2" transform="rotate(-90 277.4 126.2)">10k</text>
<text x="279.5" y="126.3" transform="rotate(-90 279.5 126.3)">R11</text>
<text x="213.5" y="137.2">PWR_FLAG</text>
<text x="274.9" y="134.2">GND</text>
<text x="26.1" y="141.7" transform="rotate(-90 26.1 141.7)">CONN_UART</text>
<text x="50.9" y="140">V1</text>
<text x="206.3" y="141.8">GND</text>
<text x="39.7" y="146.3">EZJ-Z1V6500A</text>
<text x="43.8" y="153.2">GND</text>
<text x="90.4" y="162.4">+3.3V</text>
<text x="97.1" y="170.6" transform="rotate(-90 97.1 170.6)">10k</text>
<text x="99.6" y="170.3" transform="rotate(-90 99.6 170.3)">R5</text>
<text x="141.2" y="171.2">+3.3V</text>
<text x="114" y="174.9">SCL</text>
<text x="114" y="178.7">VSS</text>
<text x="121.9" y="174.9">WP</text>
<text x="132.8" y="176.1">C5</text>
<text x="137.7" y="178.6">GND</text>
<text x="93.3" y="182.1" transform="rotate(-90 93.3 182.1)">10k</text>
<text x="95.3" y="181.7" transform="rotate(-90 95.3 181.7)">R4</text>
<text x="102.2" y="185">GND</text>
<text x="114" y="182.5">SDA</text>
<text x="121" y="182.5">VCC</text>
<text x="133" y="181.1">0.1u</text>
</g>
<g font-size="1.4" fill="#840000">
<text x="111.5" y="30.5" transform="rotate(-90 111.5 30.5)">2</text>
<text x="129.3" y="30.5" transform="rotate(-90 129.3 30.5)">2</text>
<text x="111.5" y="36.8" transform="rotate(-90 111.5 36.8)">1</text>
<text x="129.3" y="36.8" transform="rotate(-90 129.3 36.8)">1</text>
</g>
<g font-size=".9" fill="#840000">
<text x="115.7" y="99.1">1</text>
<text x="119.1" y="101.7" transform="rotate(-90 119.1 101.7)">2</text>
<text x="122.6" y="99.1">3</text>
</g>
</svg>
